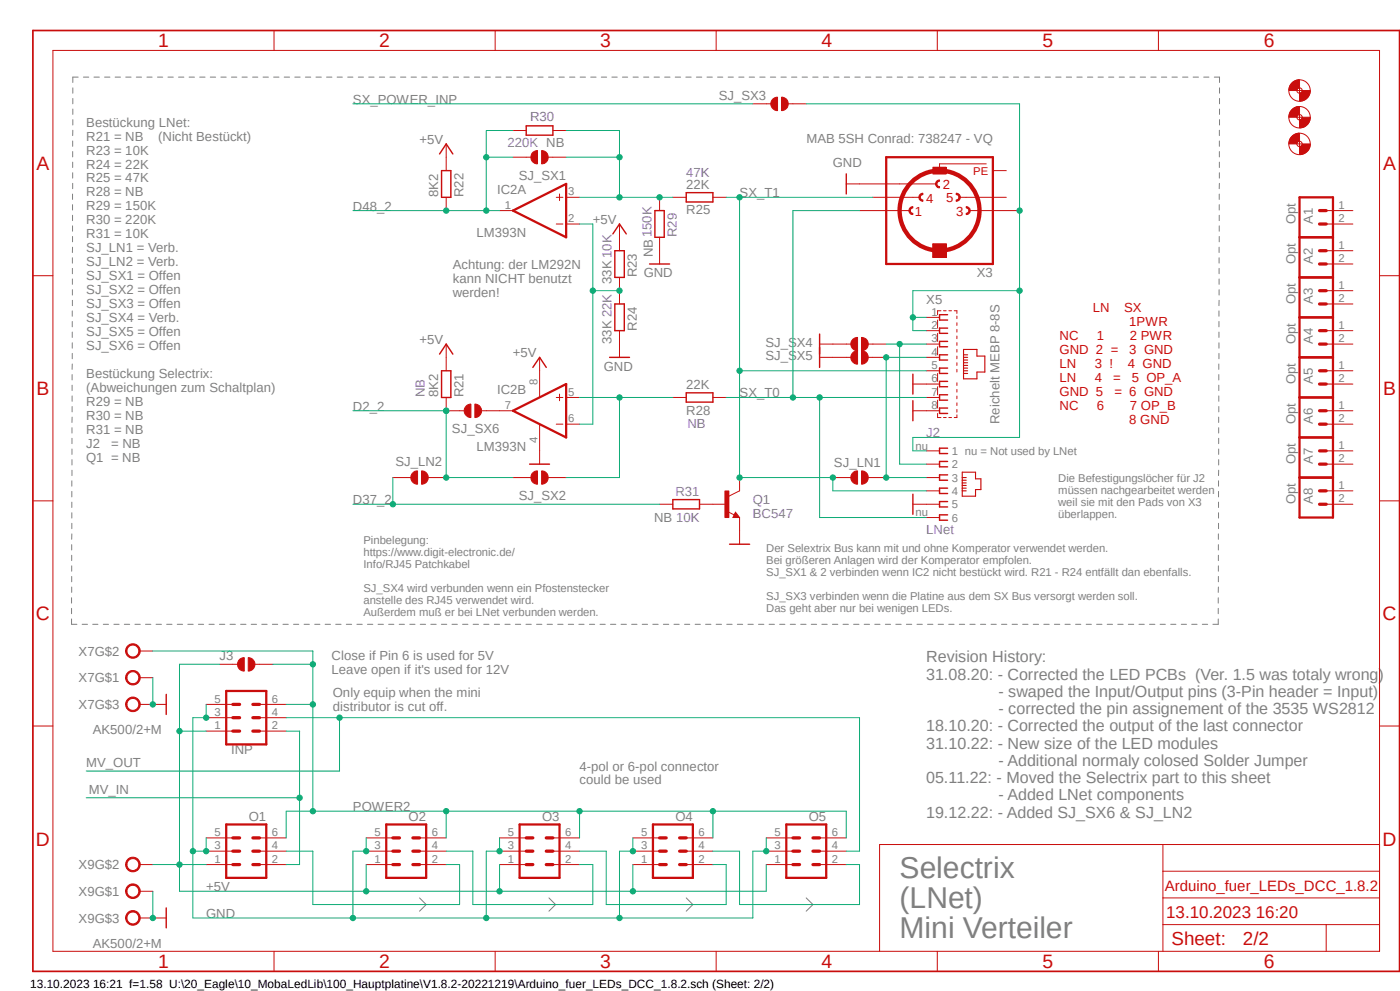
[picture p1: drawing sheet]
<svg xmlns="http://www.w3.org/2000/svg" width="420mm" height="297mm" viewBox="0 0 420 297" stroke-linecap="round" stroke-linejoin="round" font-family="sans-serif">
<path d="M9.1 8.6l410.9 283.1M420 8.9l-410.9 283.1" fill="none" stroke="#fff" stroke-width=".3"/>
<g fill="none" stroke="#808080" stroke-width=".3">
<path d="M21.8 26.3v1.6M21.8 29.5v1.6M21.8 32.7v1.6M21.8 35.9v1.6M21.8 39v1.6M23.5 23.1h-1.7v1.6M25 23.1h1.6M28.2 23.1h1.6M31.4 23.1h1.6M34.5 23.1h1.7M37.7 23.1h1.6M40.9 23.1h1.6"/>
<path d="M44.1 23.1h1.5M47.2 23.1h1.6M50.4 23.1h1.6M53.6 23.1h1.6M56.7 23.1h1.6M59.9 23.1h1.6M63.1 23.1h1.6M66.3 23.1h1.6M69.4 23.1h1.6M72.6 23.1h1.6M75.8 23.1h1.5M78.9 23.1h1.6"/>
<path d="M82.1 23.1h1.6M85.3 23.1h1.6M88.4 23.1h1.6M91.6 23.1h1.6M94.8 23.1h1.6M98 23.1h1.6M101.1 23.1h1.6M104.3 23.1h1.6M107.5 23.1h1.6M110.6 23.1h1.6M113.8 23.1h1.6M117 23.1h1.6"/>
<path d="M120.1 23.1h1.7M123.3 23.1h1.6M126.5 23.1h1.6M129.7 23.1h1.5M132.8 23.1h1.6M136 23.1h1.6M139.1 23.1h1.7M142.3 23.1h1.6M145.5 23.1h1.6M148.7 23.1h1.6M151.8 23.1h1.7M155 23.1h1.6"/>
<path d="M158.2 23.1h1.6M161.4 23.1h1.5M164.5 23.1h1.6M167.7 23.1h1.6M170.9 23.1h1.6M174 23.1h1.6M177.2 23.1h1.6M180.4 23.1h1.6M183.6 23.1h1.6M186.7 23.1h1.6M189.9 23.1h1.6M193.1 23.1h1.5"/>
<path d="M196.2 23.1h1.6M199.4 23.1h1.6M202.6 23.1h1.6M205.7 23.1h1.6M208.9 23.1h1.6M212.1 23.1h1.6M215.3 23.1h1.5M218.4 23.1h1.6M221.6 23.1h1.6M224.7 23.1h1.7M227.9 23.1h1.6M231.1 23.1h1.6"/>
<path d="M234.3 23.1h1.6M237.4 23.1h1.7M240.6 23.1h1.6M243.8 23.1h1.6M247 23.1h1.5M250.1 23.1h1.6M253.3 23.1h1.6M256.5 23.1h1.6M259.6 23.1h1.6M262.8 23.1h1.6M266 23.1h1.6M269.2 23.1h1.6"/>
<path d="M272.3 23.1h1.6M275.5 23.1h1.6M278.7 23.1h1.5M281.9 23.1h1.5M285 23.1h1.6M288.2 23.1h1.6M291.3 23.1h1.6M294.5 23.1h1.6M297.7 23.1h1.6M300.9 23.1h1.6M304 23.1h1.6M307.2 23.1h1.6"/>
<path d="M310.4 23.1h1.6M313.5 23.1h1.6M316.7 23.1h1.6M319.9 23.1h1.6M323 23.1h1.7M326.2 23.1h1.6M329.4 23.1h1.6M332.6 23.1h1.5M335.7 23.1h1.6M338.9 23.1h1.6M342.1 23.1h1.6M345.2 23.1h1.6"/>
<path d="M348.4 23.1h1.6M351.6 23.1h1.6M354.8 23.1h1.6M357.9 23.1h1.6M361.1 23.1h1.6M364.3 23.1h1.5v1.6M365.8 39v1.6M365.8 26.3v1.6M365.8 29.5v1.6M365.8 32.7v1.6M365.8 35.9v1.6M21.8 58.2v1.6"/>
<path d="M21.8 42.2v1.7M21.8 45.4v1.6M21.8 48.6v1.6M21.8 51.8v1.6M21.8 54.9v1.7M365.8 58.2v1.6M365.8 42.2v1.7M365.8 45.4v1.6M365.8 48.6v1.6M365.8 51.8v1.6M365.8 54.9v1.7M21.7 77.3v1.6"/>
<path d="M21.8 61.3v1.6M21.8 64.5v1.6M21.8 67.7v1.6M21.8 70.9v1.6M21.8 74.1l-.1 1.6M365.7 74.1v1.6M365.7 77.3v1.6M365.8 61.3v1.6M365.8 64.5v1.6M365.8 67.7v1.6M365.8 70.9v1.6M21.7 93.2v1.6"/>
<path d="M21.7 96.4v1.6M21.7 99.5v1.6M21.7 80.4v1.6M21.7 83.6v1.6M21.7 86.8v1.6M21.7 90v1.6M365.7 93.2v1.6M365.7 96.4v1.6M365.7 99.5v1.6M365.7 80.4v1.6M365.7 83.6v1.6M365.7 86.8v1.6"/>
<path d="M365.7 90v1.6M21.6 112.3v1.6M21.6 115.4v1.7M21.6 118.7v1.6M21.7 102.7v1.7M21.7 105.9v1.6M21.7 109.1l-.1 1.6M365.6 109.1v1.6M365.6 112.3v1.6M365.6 115.4v1.7M365.6 118.7v1.6M365.7 102.7v1.7"/>
<path d="M365.7 105.9v1.6M21.6 128.2v1.6M21.6 131.4v1.6M21.6 134.6v1.6M21.6 137.8v1.6M21.6 121.8v1.6M21.6 125v1.6M365.6 125v1.6M365.6 128.2v1.6M365.6 131.4v1.6M365.6 134.6v1.6M365.6 137.8v1.6"/>
<path d="M365.6 121.8v1.6M21.5 144.1v1.6M21.5 147.3v1.6M21.5 150.5v1.6M21.5 153.7v1.6M21.5 156.8v1.7M21.6 140.9v1.6M365.5 144.1v1.6M365.5 147.3v1.6M365.5 150.5v1.6M365.5 153.7v1.6M365.5 156.8v1.7"/>
<path d="M365.6 140.9l-.1 1.6M21.5 179.2v1.6M21.5 163.2v1.6M21.5 166.4v1.6M21.5 169.6v1.6M21.5 172.8v1.6M21.5 175.9v1.6M21.5 160v1.6M365.5 179.2v1.6M365.5 175.9v1.6M365.5 160v1.6M365.5 163.2v1.6"/>
<path d="M365.5 166.4v1.6M365.5 169.6v1.6M365.5 172.8v1.6M21.5 185.5v1.6h1.6M21.5 182.3v1.6M24.6 187.1h1.6M27.8 187.1h1.6M31 187.1h1.6M34.2 187.1h1.5M37.3 187.1h1.6M40.5 187.1h1.6M43.6 187.1h1.7"/>
<path d="M46.8 187.1h1.6M50 187.1h1.6M53.2 187.1h1.6M56.3 187.1h1.7M59.5 187.1h1.6M62.7 187.1h1.6M65.8 187.1h1.6M69 187.1h1.6M72.2 187.1h1.6M75.4 187.1h1.6M78.5 187.1h1.6M81.7 187.1h1.6"/>
<path d="M84.9 187.1h1.6M88.1 187.1h1.5M91.2 187.1h1.6M94.4 187.1h1.6M97.5 187.1h1.6M100.7 187.1h1.6M103.9 187.1h1.6M107.1 187.1h1.6M110.2 187.1h1.6M113.4 187.1h1.6M116.6 187.1h1.6M119.8 187.1h1.5"/>
<path d="M122.9 187.1h1.6M126.1 187.1h1.6M129.2 187.1h1.7M132.4 187.1h1.6M135.6 187.1h1.6M138.8 187.1h1.6M141.9 187.1h1.7M145.1 187.1h1.6M148.3 187.1h1.6M151.5 187.1h1.5M154.6 187.1h1.6M157.8 187.1h1.6"/>
<path d="M161 187.1h1.6M164.1 187.1h1.6M167.3 187.1h1.6M170.5 187.1h1.6M173.7 187.1h1.5M176.8 187.1h1.6M180 187.1h1.6M183.1 187.1h1.6M186.3 187.1h1.6M189.5 187.1h1.6M192.7 187.1h1.6M195.8 187.1h1.6"/>
<path d="M199 187.1h1.6M202.2 187.1h1.6M205.4 187.1h1.5M208.5 187.1h1.6M211.7 187.1h1.6M214.8 187.1h1.7M218 187.1h1.6M221.2 187.1h1.6M224.4 187.1h1.6M227.5 187.1h1.7M230.7 187.1h1.6M233.9 187.1h1.6"/>
<path d="M237.1 187.1h1.5M240.2 187.1h1.6M243.4 187.1h1.6M246.5 187.1h1.7M249.7 187.1h1.6M252.9 187.1h1.6M256.1 187.1h1.6M259.2 187.1h1.7M262.4 187.1h1.6M265.6 187.1h1.6M268.7 187.1h1.6M271.9 187.1h1.6"/>
<path d="M275.1 187.1h1.6M278.3 187.1h1.6M281.4 187.1h1.6M284.6 187.1h1.6M287.8 187.1h1.6M291 187.1h1.5M294.1 187.1h1.6M297.3 187.1h1.6M300.4 187.1h1.6M303.6 187.1h1.6M306.8 187.1h1.6M310 187.1h1.6"/>
<path d="M313.1 187.1h1.6M316.3 187.1h1.6M319.5 187.1h1.6M322.7 187.1h1.5M325.8 187.1h1.6M329 187.1h1.6M332.1 187.1h1.7M335.3 187.1h1.6M338.5 187.1h1.6M341.7 187.1h1.6M344.8 187.1h1.7M348 187.1h1.6"/>
<path d="M351.2 187.1h1.6M354.4 187.1h1.5M357.5 187.1h1.6M360.7 187.1h1.6M365.5 185.5v1.6h-1.6M365.5 182.3v1.6M125.9 269.1l1.9 2-1.9 2M164.7 269.1l2 2-2 2M205.9 269.1l2 2-2 2M241.9 269.1l2 2-2 2"/>
</g>
<path d="M67.9 207.1h12v16h-12zM67.9 247.1h12v16h-12zM115.9 247.1h11.9v16h-11.9zM155.9 247.1h12v16h-12zM195.9 247.1h12v16h-12z" fill="none" stroke="#c90d0c" stroke-width=".68"/>
<g fill="none" stroke="#c90d0c" stroke-width=".97">
<path d="M69.8 211.1h2.1M69.8 215.1h2.1M69.8 219.1h2.1M75.9 211.1h2M75.9 215.1h2M75.9 219.1h2M69.8 251.1h2.1M69.8 255.1h2.1M69.8 259.1h2.1M75.9 251.1h2M75.9 255.1h2M75.9 259.1h2"/>
<path d="M117.9 251.1h1.9M117.9 255.1h1.9M117.9 259.1h1.9M123.9 251.1h2M123.9 255.1h2M123.9 259.1h2M157.9 251.1h2M157.9 255.1h2M157.9 259.1h2M163.9 251.1h2M163.9 255.1h2M163.9 259.1h2"/>
<path d="M197.9 251.1h2M197.9 255.1h2M197.9 259.1h2M203.9 251.1h2M203.9 255.1h2M203.9 259.1h2"/>
</g>
<g fill="none" stroke="#c90d0c" stroke-width=".3">
<path d="M61.8 219.1h8M61.8 215.1h8M61.8 211.1h8M77.9 219.1h8M77.9 215.1h8M77.9 211.1h8M61.8 259.1h8M61.8 255.1h8M61.8 251.1h8M77.9 259.1h8M77.9 255.1h8M77.9 251.1h8"/>
<path d="M109.9 259.1h8M109.9 255.1h8M109.9 251.1h8M125.9 259.1h8M125.9 255.1h8M125.9 251.1h8M149.9 259.1h8M149.9 255.1h8M149.9 251.1h8M165.9 259.1h8M165.9 255.1h8M165.9 251.1h8"/>
<path d="M189.9 259.1h8M189.9 255.1h8M189.9 251.1h8M205.9 259.1h8M205.9 255.1h8M205.9 251.1h8"/>
</g>
<path d="M389.8 27.9a.79 .79 0 0 0 .9-.8h2.4a3.1 3.1 0 0 1-3.3 3.2z" fill-rule="evenodd" fill="#c90d0c"/>
<path d="M389.8 27.9a.79 .79 0 0 0 .9-.8h2.4a3.1 3.1 0 0 1-3.3 3.2z" fill="none" stroke="#c90d0c" stroke-width=".3"/>
<path d="M387.8 24.6l1.1-.6 .9-.1v2.4a.79 .79 0 0 0-.8 .8h-2.3v-.3a3 3 0 0 1 1.1-2.2z" fill-rule="evenodd" fill="#c90d0c"/>
<g fill="none" stroke="#c90d0c" stroke-width=".3">
<path d="M387.8 24.6l1.1-.6 .9-.1v2.4a.79 .79 0 0 0-.8 .8h-2.3v-.3a3 3 0 0 1 1.1-2.2zM389 27.1h1.7M389.8 26.3v1.6"/>
<circle cx="389.8" cy="27.1" r="3.2"/>
<circle cx="389.9" cy="27.1" r=".8"/>
</g>
<path d="M389.8 35.9a.79 .79 0 0 0 .9-.8h2.4a3.1 3.1 0 0 1-3.3 3.2z" fill-rule="evenodd" fill="#c90d0c"/>
<path d="M389.8 35.9a.79 .79 0 0 0 .9-.8h2.4a3.1 3.1 0 0 1-3.3 3.2z" fill="none" stroke="#c90d0c" stroke-width=".3"/>
<path d="M387.8 32.6l1.1-.6 .9-.1v2.4a.79 .79 0 0 0-.8 .8h-2.3v-.3a3 3 0 0 1 1.1-2.2z" fill-rule="evenodd" fill="#c90d0c"/>
<g fill="none" stroke="#c90d0c" stroke-width=".3">
<path d="M387.8 32.6l1.1-.6 .9-.1v2.4a.79 .79 0 0 0-.8 .8h-2.3v-.3a3 3 0 0 1 1.1-2.2zM389 35.1h1.7M389.8 34.3v1.6M133.9 47.1v4M133.9 59.1v4M166.9 59.1h2M167.9 58.1v2M169.8 59.1h4.1M201.8 59.1h4.1M213.9 59.1h3.9M149.9 63.1h4M166.9 67.1h2"/>
<path d="M169.8 67.1h4.1M185.8 71.1v4M185.8 83.1v8M185.8 99.1v8M133.9 107.1v4M133.9 119.1v4M161.9 111.1v8M166.9 119.1h2M167.9 118.1v2M169.8 119.1h4.1M201.8 119.1h4.1M213.9 119.1h3.9"/>
<path d="M149.9 123.1h4M161.9 127.1v12M166.9 127.1h2M169.8 127.1h4.1M229.9 259.1h8M229.9 255.1h8M229.9 251.1h8M245.9 259.1h8M245.9 255.1h8M245.9 251.1h8"/>
<circle cx="389.8" cy="35.1" r="3.2"/>
<circle cx="389.9" cy="35.1" r=".8"/>
</g>
<path d="M153.9 63.1l15.9-8v16zM153.9 123.1l15.9-8v16zM235.9 247.1h12v16h-12z" fill="none" stroke="#c90d0c" stroke-width=".68"/>
<path d="M237.9 251.1h2M237.9 255.1h2M237.9 259.1h2M243.9 251.1h2M243.9 255.1h2M243.9 259.1h2" fill="none" stroke="#c90d0c" stroke-width=".97"/>
<path d="M132.5 51.1h2.8v8h-2.8zM205.9 57.7h8v2.8h-8zM184.4 75.1h2.9v8h-2.9zM184.4 91.1h2.9v8h-2.9zM132.5 111.1h2.8v8h-2.8zM182.9 107.1h5.9M205.9 117.7h8v2.8h-8zM158.9 139.1h5.9" fill="none" stroke="#c90d0c" stroke-width=".42"/>
<path d="M159.9 45.6l1.3-.5v4a1.99 1.99 0 0 1-1.9-1.3 1.99 1.99 0 0 1 .6-2.2z" fill-rule="evenodd" fill="#c90d0c"/>
<path d="M159.9 45.6l1.3-.5v4a1.99 1.99 0 0 1-1.9-1.3 1.99 1.99 0 0 1 .6-2.2z" fill="none" stroke="#c90d0c" stroke-width=".3"/>
<path d="M162.5 45.1a1.99 1.99 0 0 1 2 2 1.99 1.99 0 0 1-2 2z" fill-rule="evenodd" fill="#c90d0c"/>
<path d="M153.9 47.1h5.4M162.5 45.1a1.99 1.99 0 0 1 2 2 1.99 1.99 0 0 1-2 2zM164.5 47.1h5.3" fill="none" stroke="#c90d0c" stroke-width=".3"/>
<path d="M159.9 141.6l1.3-.5v4a1.99 1.99 0 0 1-1.9-1.3 1.99 1.99 0 0 1 .6-2.2z" fill-rule="evenodd" fill="#c90d0c"/>
<path d="M159.9 141.6l1.3-.5v4a1.99 1.99 0 0 1-1.9-1.3 1.99 1.99 0 0 1 .6-2.2z" fill="none" stroke="#c90d0c" stroke-width=".3"/>
<path d="M162.5 141.1a1.99 1.99 0 0 1 2 2 1.99 1.99 0 0 1-2 2z" fill-rule="evenodd" fill="#c90d0c"/>
<path d="M153.9 143.1h5.4M162.5 141.1a1.99 1.99 0 0 1 2 2 1.99 1.99 0 0 1-2 2zM164.5 143.1h5.3" fill="none" stroke="#c90d0c" stroke-width=".3"/>
<circle cx="281.9" cy="63.1" r="12" fill="none" stroke="#c90d0c" stroke-width="1.3"/>
<path d="M279.9 73.2h3.9v3.9h-3.9z" fill-rule="evenodd" fill="#c90d0c"/>
<path d="M279.9 73.2h3.9v3.9h-3.9z" fill="none" stroke="#c90d0c" stroke-width=".3"/>
<path d="M279.9 50.1h3.9v2.1h-3.9z" fill-rule="evenodd" fill="#c90d0c"/>
<path d="M279.9 50.1h3.9v2.1h-3.9z" fill="none" stroke="#c90d0c" stroke-width=".3"/>
<path d="M286.9 57.9h.2a1.18 1.18 0 0 1 1 1.2h-.4a.74 .74 0 0 0-.8-.8z" fill-rule="evenodd" fill="#c90d0c"/>
<path d="M286.9 57.9h.2a1.18 1.18 0 0 1 1 1.2h-.4a.74 .74 0 0 0-.8-.8z" fill="none" stroke="#c90d0c" stroke-width=".3"/>
<path d="M287.7 59.1h.4v.2a1.18 1.18 0 0 1-1.2 1v-.4a.79 .79 0 0 0 .8-.8z" fill-rule="evenodd" fill="#c90d0c"/>
<path d="M287.7 59.1h.4v.2a1.18 1.18 0 0 1-1.2 1v-.4a.79 .79 0 0 0 .8-.8z" fill="none" stroke="#c90d0c" stroke-width=".3"/>
<path d="M272.7 63.1h.3l.3 .6 .6 .2v.4l-.9-.3z" fill-rule="evenodd" fill="#c90d0c"/>
<path d="M272.7 63.1h.3l.3 .6 .6 .2v.4l-.9-.3z" fill="none" stroke="#c90d0c" stroke-width=".3"/>
<path d="M273 62.3l.9-.4v.4l-.6 .3-.2 .5h-.4z" fill-rule="evenodd" fill="#c90d0c"/>
<path d="M273 62.3l.9-.4v.4l-.6 .3-.2 .5h-.4z" fill="none" stroke="#c90d0c" stroke-width=".3"/>
<path d="M289.9 61.9l.8 .4 .3 .8h-.3l-.3-.5-.5-.3z" fill-rule="evenodd" fill="#c90d0c"/>
<path d="M289.9 61.9l.8 .4 .3 .8h-.3l-.3-.5-.5-.3z" fill="none" stroke="#c90d0c" stroke-width=".3"/>
<path d="M289.9 63.9l.5-.2 .3-.6h.3v.6l-.6 .5-.5 .1z" fill-rule="evenodd" fill="#c90d0c"/>
<path d="M289.9 63.9l.5-.2 .3-.6h.3v.6l-.6 .5-.5 .1z" fill="none" stroke="#c90d0c" stroke-width=".3"/>
<path d="M280.7 55.1h.4a.79 .79 0 0 0 .8 .8v.4l-.6-.1-.5-.5z" fill-rule="evenodd" fill="#c90d0c"/>
<path d="M280.7 55.1h.4a.79 .79 0 0 0 .8 .8v.4l-.6-.1-.5-.5z" fill="none" stroke="#c90d0c" stroke-width=".3"/>
<path d="M281 54.3l.9-.4v.4l-.6 .3-.2 .5h-.4z" fill-rule="evenodd" fill="#c90d0c"/>
<path d="M281 54.3l.9-.4v.4l-.6 .3-.2 .5h-.4z" fill="none" stroke="#c90d0c" stroke-width=".3"/>
<path d="M275.7 59.1h.4l.2 .6 .6 .2v.4h-.2a1.17 1.17 0 0 1-1-1.2z" fill-rule="evenodd" fill="#c90d0c"/>
<path d="M275.7 59.1h.4l.2 .6 .6 .2v.4h-.2a1.17 1.17 0 0 1-1-1.2z" fill="none" stroke="#c90d0c" stroke-width=".3"/>
<path d="M276 58.3l.9-.4v.4a.79 .79 0 0 0-.8 .8h-.4z" fill-rule="evenodd" fill="#c90d0c"/>
<g fill="none" stroke="#c90d0c" stroke-width=".3">
<path d="M133.9 43.1v4M253.9 55.1h27M261.9 59.1h13.9M276 58.3l.9-.4v.4a.79 .79 0 0 0-.8 .8h-.4zM287.9 59.1h14M295.9 49.1h-14v2M297.9 51.1h4M185.8 67.1v4M257.9 63.1h15M279.9 73.1h3.9v4h-3.9zM290.9 63.1h15M277.9 95.1h4"/>
<path d="M277.9 99.1h4M281.3 95.9v2.4M281.3 99.9v2.4M282.3 93.1h-1v1.2M283 93.1h.8M284.6 93.1h.9M286.3 93.1h.8v.8M287.1 94.7v.8M287.1 96.7v.8M287.1 98.7v.8M133.9 103.1v4M161.9 107.1v4"/>
<path d="M245.9 103.1h4M277.9 103.1h4M277.9 107.1h4M277.9 111.1h4M277.9 115.1h4M277.9 119.1h4M281.3 103.9v2.4M281.3 111.9v2.4M281.3 115.9v2.4M281.3 119.9v2.4M287.1 100.7v.8M287.1 102.7v.8"/>
<path d="M287.1 104.7v.8M287.1 106.7v.8M287.1 108.7v.8M287.1 110.7v.8M287.1 114.7v.8M287.1 116.7v.8M287.1 118.7v.8M277.9 123.1h4M281.3 123.9v1.2h1M283 125.1h.8M284.6 125.1h.9M287.1 124.3v.8h-.8"/>
<path d="M287.1 120.7v.8M287.1 122.7v.8"/>
</g>
<path d="M265.9 47.1h32v32h-32z" fill="none" stroke="#c90d0c" stroke-width=".68"/>
<g fill="none" stroke="#c90d0c" stroke-width=".42">
<path d="M131.9 46.1l2-3 1.9 3M253.9 52.1v6M183.9 70.1l1.9-3 2.1 3M284.3 94.3h-2.4v1.6h2.4M284.3 98.3h-2.4v1.6h2.4M131.9 106.1l2-3 1.9 3M159.9 110.1l2-3 2 3M245.9 100.1v6M284.3 102.3h-2.4v1.6h2.4M284.3 106.3h-2.4v1.6h2.4M284.3 110.3h-2.4v1.6h2.4M284.3 114.3h-2.4v1.6h2.4"/>
<path d="M284.3 118.3h-2.4v1.6h2.4M284.3 122.3h-2.4v1.6h2.4"/>
</g>
<path d="M289.1 104.7h4v2h2.3v4.8h-2.3v2h-4zM289.1 106.3h1.2M289.1 107.1h1.2M289.1 107.9h1.2M289.1 108.7h1.2M289.1 109.5h1.2M289.1 110.3h1.2M289.1 111.1h1.2M289.1 111.9h1.2" fill="none" stroke="#c90d0c" stroke-width=".34"/>
<path d="M231.9 29.6l1.4-.5v4a2.02 2.02 0 0 1-1.9-1.3 2.02 2.02 0 0 1 .5-2.2z" fill-rule="evenodd" fill="#c90d0c"/>
<path d="M231.9 29.6l1.4-.5v4a2.02 2.02 0 0 1-1.9-1.3 2.02 2.02 0 0 1 .5-2.2z" fill="none" stroke="#c90d0c" stroke-width=".3"/>
<path d="M234.4 29.1a2.01 2.01 0 0 1 2.1 2 2.01 2.01 0 0 1-2.1 2z" fill-rule="evenodd" fill="#c90d0c"/>
<path d="M225.8 31.1h5.5M234.4 29.1a2.01 2.01 0 0 1 2.1 2 2.01 2.01 0 0 1-2.1 2zM236.5 31.1h5.4" fill="none" stroke="#c90d0c" stroke-width=".3"/>
<path d="M255.9 101.6l1.4-.5v4a1.99 1.99 0 0 1-1.9-1.3 1.99 1.99 0 0 1 .5-2.2z" fill-rule="evenodd" fill="#c90d0c"/>
<path d="M255.9 101.6l1.4-.5v4a1.99 1.99 0 0 1-1.9-1.3 1.99 1.99 0 0 1 .5-2.2z" fill="none" stroke="#c90d0c" stroke-width=".3"/>
<path d="M258.4 101.1a1.99 1.99 0 0 1 2.1 2 1.99 1.99 0 0 1-2.1 2z" fill-rule="evenodd" fill="#c90d0c"/>
<path d="M153.9 39.1h4M165.9 39.1h3.9M197.9 59.1v4M197.9 71.1v8M249.9 103.1h5.4M258.4 101.1a1.99 1.99 0 0 1 2.1 2 1.99 1.99 0 0 1-2.1 2zM260.5 103.1h5.4" fill="none" stroke="#c90d0c" stroke-width=".3"/>
<path d="M157.9 37.7h8v2.8h-8zM194.9 79.1h6M196.5 63.1h2.8v8h-2.8z" fill="none" stroke="#c90d0c" stroke-width=".42"/>
<path d="M217.5 147.2h1.2v7.9h-1.2z" fill-rule="evenodd" fill="#c90d0c"/>
<g fill="none" stroke="#c90d0c" stroke-width=".3">
<path d="M277.9 135.1h4M277.9 139.1h4M197.9 151.1h3.9M209.8 151.1h8M217.5 147.2h1.2v7.9h-1.2zM218.4 153.4l1.9 .9M220.6 153.5l1.3 1.6h-2zM221.9 143.1v4l-3.2 1.6M221.9 155.1v8M273.9 151.1h8M277.9 155.1h4M277.9 143.1h4"/>
<path d="M277.9 147.1h4"/>
</g>
<path d="M284.3 134.3h-2.4v1.6h2.4M284.3 138.3h-2.4v1.6h2.4M201.8 149.7h8v2.8h-8zM220.6 154.3l.3 .4h-.6l.3-.8 .8 1h-1.1M273.9 148.1v6M284.3 142.3h-2.4v1.6h2.4M284.3 146.3h-2.4v1.6h2.4M284.3 150.3h-2.4v1.6h2.4M284.3 154.3h-2.4v1.6h2.4M218.9 163.1h6" fill="none" stroke="#c90d0c" stroke-width=".42"/>
<path d="M288.7 141.5h4v2h1.6v3.2h-1.6v2h-4zM288.7 143.1h1.2M288.7 143.9h1.2M288.7 144.7h1.2M288.7 145.5h1.2M288.7 146.3h1.2M288.7 147.1h1.2" fill="none" stroke="#c90d0c" stroke-width=".34"/>
<path d="M255.9 105.6l1.4-.5v4a2.02 2.02 0 0 1-1.9-1.3 2.02 2.02 0 0 1 .5-2.2z" fill-rule="evenodd" fill="#c90d0c"/>
<path d="M255.9 105.6l1.4-.5v4a2.02 2.02 0 0 1-1.9-1.3 2.02 2.02 0 0 1 .5-2.2z" fill="none" stroke="#c90d0c" stroke-width=".3"/>
<path d="M258.4 105.1a2.01 2.01 0 0 1 2.1 2 2.01 2.01 0 0 1-2.1 2z" fill-rule="evenodd" fill="#c90d0c"/>
<path d="M245.9 107.1h9.4M258.4 105.1a2.01 2.01 0 0 1 2.1 2 2.01 2.01 0 0 1-2.1 2zM260.5 107.1h5.4M273.9 115.1h4M273.9 123.1h4" fill="none" stroke="#c90d0c" stroke-width=".3"/>
<path d="M245.9 104.1v6M273.9 112.1v6M273.9 120.1v6" fill="none" stroke="#c90d0c" stroke-width=".42"/>
<path d="M255.9 141.6l.5-.3 .9-.2v4a1.99 1.99 0 0 1-1.9-1.3 1.99 1.99 0 0 1 .5-2.2z" fill-rule="evenodd" fill="#c90d0c"/>
<path d="M255.9 141.6l.5-.3 .9-.2v4a1.99 1.99 0 0 1-1.9-1.3 1.99 1.99 0 0 1 .5-2.2z" fill="none" stroke="#c90d0c" stroke-width=".3"/>
<path d="M258.4 141.1a1.99 1.99 0 0 1 2.1 2 1.99 1.99 0 0 1-2.1 2z" fill-rule="evenodd" fill="#c90d0c"/>
<g fill="none" stroke="#c90d0c" stroke-width=".3">
<path d="M397.8 63.1h8M397.8 67.1h8M397.8 75.1h8M397.8 79.1h8M397.8 87.1h8M397.8 91.1h8M397.8 99.1h8M397.8 103.1h8M397.8 111.1h8M397.8 115.1h8M397.8 123.1h8M397.8 127.1h8"/>
<path d="M397.8 135.1h8M397.8 139.1h8M249.9 143.1h5.4M258.4 141.1a1.99 1.99 0 0 1 2.1 2 1.99 1.99 0 0 1-2.1 2zM260.5 143.1h5.4M397.8 147.1h8M397.8 151.1h8"/>
</g>
<path d="M389.8 59.1h10.1v96h-10.1zM389.8 71.1h10.1M389.8 83.1h10.1M389.8 95.1h10.1M389.8 107.1h10.1M389.8 119.1h10.1M389.8 131.1h10.1M389.8 143.1h10.1" fill="none" stroke="#c90d0c" stroke-width=".68"/>
<g fill="none" stroke="#c90d0c" stroke-width=".97">
<path d="M395.9 67.1h1.9M395.9 63.1h1.9M395.9 79.1h1.9M395.9 75.1h1.9M395.9 91.1h1.9M395.9 87.1h1.9M395.9 99.1h1.9M395.9 103.1h1.9M395.9 115.1h1.9M395.9 111.1h1.9M395.9 127.1h1.9M395.9 123.1h1.9"/>
<path d="M395.9 139.1h1.9M395.9 135.1h1.9M395.9 151.1h1.9M395.9 147.1h1.9"/>
</g>
<path d="M38.4 201.5a2.2 2.2 0 0 1 3.4 .6 2.2 2.2 0 0 1-1.4 3.2 2.2 2.2 0 0 1-2.7-2.2h.4a1.79 1.79 0 0 1 2.5-1.7 1.79 1.79 0 0 1 .4 3 1.79 1.79 0 0 1-2.9-.8v-.5h-.4l.1-.6z" fill-rule="evenodd" fill="#c90d0c"/>
<path d="M38.4 201.5a2.2 2.2 0 0 1 3.4 .6 2.2 2.2 0 0 1-1.4 3.2 2.2 2.2 0 0 1-2.7-2.2h.4a1.79 1.79 0 0 1 2.5-1.7 1.79 1.79 0 0 1 .4 3 1.79 1.79 0 0 1-2.9-.8v-.5h-.4l.1-.6zM41.9 203.1h3.9" fill="none" stroke="#c90d0c" stroke-width=".3"/>
<path d="M38.4 193.5a2.2 2.2 0 0 1 3.4 .6 2.2 2.2 0 0 1-1.4 3.2 2.2 2.2 0 0 1-2.7-2.2h.4a1.79 1.79 0 0 1 2.5-1.7 1.79 1.79 0 0 1 .4 3 1.79 1.79 0 0 1-2.9-.8v-.5h-.4l.1-.6z" fill-rule="evenodd" fill="#c90d0c"/>
<path d="M38.4 193.5a2.2 2.2 0 0 1 3.4 .6 2.2 2.2 0 0 1-1.4 3.2 2.2 2.2 0 0 1-2.7-2.2h.4a1.79 1.79 0 0 1 2.5-1.7 1.79 1.79 0 0 1 .4 3 1.79 1.79 0 0 1-2.9-.8v-.5h-.4l.1-.6zM41.9 195.1h3.9" fill="none" stroke="#c90d0c" stroke-width=".3"/>
<path d="M38.4 209.5a2.2 2.2 0 0 1 3.4 .6 2.2 2.2 0 0 1-1.4 3.2 2.2 2.2 0 0 1-2.7-2.2h.4a1.79 1.79 0 0 1 2.5-1.7 1.79 1.79 0 0 1 .4 3 1.79 1.79 0 0 1-2.9-.8v-.5h-.4l.1-.6z" fill-rule="evenodd" fill="#c90d0c"/>
<path d="M38.4 209.5a2.2 2.2 0 0 1 3.4 .6 2.2 2.2 0 0 1-1.4 3.2 2.2 2.2 0 0 1-2.7-2.2h.4a1.79 1.79 0 0 1 2.5-1.7 1.79 1.79 0 0 1 .4 3 1.79 1.79 0 0 1-2.9-.8v-.5h-.4l.1-.6zM41.9 211.1h8" fill="none" stroke="#c90d0c" stroke-width=".3"/>
<path d="M49.9 208.1v6" fill="none" stroke="#c90d0c" stroke-width=".42"/>
<path d="M38.4 265.4a2.2 2.2 0 0 1 3.4 .7 2.2 2.2 0 0 1-1.4 3.1 2.2 2.2 0 0 1-2.7-2.1h.4a1.79 1.79 0 0 1 2.5-1.7 1.79 1.79 0 0 1 .4 3 1.79 1.79 0 0 1-2.9-.8v-.5h-.4l.1-.6z" fill-rule="evenodd" fill="#c90d0c"/>
<path d="M38.4 265.4a2.2 2.2 0 0 1 3.4 .7 2.2 2.2 0 0 1-1.4 3.1 2.2 2.2 0 0 1-2.7-2.1h.4a1.79 1.79 0 0 1 2.5-1.7 1.79 1.79 0 0 1 .4 3 1.79 1.79 0 0 1-2.9-.8v-.5h-.4l.1-.6zM41.9 267.1h3.9" fill="none" stroke="#c90d0c" stroke-width=".3"/>
<path d="M38.4 257.4a2.2 2.2 0 0 1 3.4 .7 2.2 2.2 0 0 1-1.4 3.1 2.2 2.2 0 0 1-2.7-2.1h.4a1.79 1.79 0 0 1 2.5-1.7 1.79 1.79 0 0 1 .4 3 1.79 1.79 0 0 1-2.9-.8v-.5h-.4l.1-.6z" fill-rule="evenodd" fill="#c90d0c"/>
<path d="M38.4 257.4a2.2 2.2 0 0 1 3.4 .7 2.2 2.2 0 0 1-1.4 3.1 2.2 2.2 0 0 1-2.7-2.1h.4a1.79 1.79 0 0 1 2.5-1.7 1.79 1.79 0 0 1 .4 3 1.79 1.79 0 0 1-2.9-.8v-.5h-.4l.1-.6zM41.9 259.1h3.9" fill="none" stroke="#c90d0c" stroke-width=".3"/>
<path d="M38.4 273.4a2.2 2.2 0 0 1 3.4 .7 2.2 2.2 0 0 1-1.4 3.1 2.2 2.2 0 0 1-2.7-2.1h.4a1.79 1.79 0 0 1 2.5-1.7 1.79 1.79 0 0 1 .4 3 1.79 1.79 0 0 1-2.9-.8v-.5h-.4l.1-.6z" fill-rule="evenodd" fill="#c90d0c"/>
<path d="M38.4 273.4a2.2 2.2 0 0 1 3.4 .7 2.2 2.2 0 0 1-1.4 3.1 2.2 2.2 0 0 1-2.7-2.1h.4a1.79 1.79 0 0 1 2.5-1.7 1.79 1.79 0 0 1 .4 3 1.79 1.79 0 0 1-2.9-.8v-.5h-.4l.1-.6zM41.9 275.1h8" fill="none" stroke="#c90d0c" stroke-width=".3"/>
<path d="M49.9 272.1v6" fill="none" stroke="#c90d0c" stroke-width=".42"/>
<path d="M74.5 197.1a2.01 2.01 0 0 1 2 2 2.01 2.01 0 0 1-2 2z" fill-rule="evenodd" fill="#c90d0c"/>
<path d="M74.5 197.1a2.01 2.01 0 0 1 2 2 2.01 2.01 0 0 1-2 2z" fill="none" stroke="#c90d0c" stroke-width=".3"/>
<path d="M71.9 197.6l1.4-.5v4a2.02 2.02 0 0 1-1.9-1.3 2.02 2.02 0 0 1 .5-2.2z" fill-rule="evenodd" fill="#c90d0c"/>
<path d="M65.9 199.1h5.3M71.9 197.6l1.4-.5v4a2.02 2.02 0 0 1-1.9-1.3 2.02 2.02 0 0 1 .5-2.2zM76.5 199.1h5.4" fill="none" stroke="#c90d0c" stroke-width=".3"/>
<path d="M389.8 43.9a.79 .79 0 0 0 .9-.8h2.4a3.1 3.1 0 0 1-3.3 3.2z" fill-rule="evenodd" fill="#c90d0c"/>
<path d="M389.8 43.9a.79 .79 0 0 0 .9-.8h2.4a3.1 3.1 0 0 1-3.3 3.2z" fill="none" stroke="#c90d0c" stroke-width=".3"/>
<path d="M387.8 40.6l1.1-.6 .9-.1v2.4a.79 .79 0 0 0-.8 .8h-2.3v-.3a3 3 0 0 1 1.1-2.2z" fill-rule="evenodd" fill="#c90d0c"/>
<g fill="none" stroke="#c90d0c" stroke-width=".3">
<path d="M15.9 15.1h398v270h-398zM82.2 9.1v6M148.5 9.1v6M214.8 9.1v6M281.2 9.1v6M347.5 9.1v6M387.8 40.6l1.1-.6 .9-.1v2.4a.79 .79 0 0 0-.8 .8h-2.3v-.3a3 3 0 0 1 1.1-2.2zM389 43.1h1.7M389.8 42.3v1.6M9.9 82.6h6M413.9 82.6h6M9.9 150.1h6"/>
<path d="M413.9 150.1h6M9.9 217.6h6M413.9 217.6h6M348.9 253.1v32M413.9 253.1h-150v32M348.9 277.1h65M348.9 269.1h65M348.9 261.1h65M397.8 277.1v8M82.2 285.1v6M148.5 285.1v6M214.8 285.1v6"/>
<path d="M281.2 285.1v6M347.5 285.1v6"/>
<circle cx="389.8" cy="43.1" r="3.2"/>
<circle cx="389.9" cy="43.1" r=".8"/>
</g>
<path d="M9.9 9.1h410v282h-410z" fill="none" stroke="#c90d0c" stroke-width=".51"/>
<path d="M140 121.6l1.3-.5v4a2.02 2.02 0 0 1-1.9-1.3 2.02 2.02 0 0 1 .6-2.2z" fill-rule="evenodd" fill="#c90d0c"/>
<path d="M140 121.6l1.3-.5v4a2.02 2.02 0 0 1-1.9-1.3 2.02 2.02 0 0 1 .6-2.2z" fill="none" stroke="#c90d0c" stroke-width=".3"/>
<path d="M142.5 121.1a2.01 2.01 0 0 1 2 2 2.01 2.01 0 0 1-2 2z" fill-rule="evenodd" fill="#c90d0c"/>
<path d="M133.9 123.1h5.4M142.5 121.1a2.01 2.01 0 0 1 2 2 2.01 2.01 0 0 1-2 2zM144.4 123.1h5.5" fill="none" stroke="#c90d0c" stroke-width=".3"/>
<path d="M124 141.6l.4-.3 .9-.2v4a1.99 1.99 0 0 1-1.9-1.3 1.99 1.99 0 0 1 .6-2.2z" fill-rule="evenodd" fill="#c90d0c"/>
<path d="M124 141.6l.4-.3 .9-.2v4a1.99 1.99 0 0 1-1.9-1.3 1.99 1.99 0 0 1 .6-2.2z" fill="none" stroke="#c90d0c" stroke-width=".3"/>
<path d="M126.4 141.1a1.99 1.99 0 0 1 2.1 2 1.99 1.99 0 0 1-2.1 2z" fill-rule="evenodd" fill="#c90d0c"/>
<path d="M117.9 143.1h5.4M126.4 141.1a1.99 1.99 0 0 1 2.1 2 1.99 1.99 0 0 1-2.1 2zM128.5 143.1h5.4" fill="none" stroke="#c90d0c" stroke-width=".3"/>
<path d="M61.8 211.1v4h-3.9" fill="none" stroke="#0dab76" stroke-width=".3"/>
<circle cx="61.9" cy="215.1" r=".8" fill="#0dab76"/>
<g fill="none" stroke="#0dab76" stroke-width=".3">
<path d="M57.9 215.1v40h3.9v-4"/>
<circle cx="61.9" cy="215.1" r=".8"/>
</g>
<circle cx="61.9" cy="255.1" r=".8" fill="#0dab76"/>
<g fill="none" stroke="#0dab76" stroke-width=".3">
<path d="M57.9 255.1v20"/>
<circle cx="61.9" cy="255.1" r=".8"/>
</g>
<circle cx="57.9" cy="255.1" r=".8" fill="#0dab76"/>
<g fill="none" stroke="#0dab76" stroke-width=".3">
<path d="M109.9 251.1v4h-4v20h-48"/>
<circle cx="57.9" cy="255.1" r=".8"/>
</g>
<circle cx="109.9" cy="255.1" r=".8" fill="#0dab76"/>
<circle cx="109.9" cy="255.1" r=".8" fill="none" stroke="#0dab76" stroke-width=".3"/>
<circle cx="105.9" cy="275.1" r=".8" fill="#0dab76"/>
<g fill="none" stroke="#0dab76" stroke-width=".3">
<path d="M149.9 251.1v4h-4v20h-40"/>
<circle cx="105.9" cy="275.1" r=".8"/>
</g>
<circle cx="149.9" cy="255.1" r=".8" fill="#0dab76"/>
<g fill="none" stroke="#0dab76" stroke-width=".3">
<path d="M145.9 275.1h39.9"/>
<circle cx="149.9" cy="255.1" r=".8"/>
</g>
<circle cx="145.9" cy="275.1" r=".8" fill="#0dab76"/>
<g fill="none" stroke="#0dab76" stroke-width=".3">
<path d="M189.9 251.1v4h-4.1v20"/>
<circle cx="145.9" cy="275.1" r=".8"/>
</g>
<circle cx="189.9" cy="255.1" r=".8" fill="#0dab76"/>
<g fill="none" stroke="#0dab76" stroke-width=".3">
<path d="M229.9 251.1v4h-4.1"/>
<circle cx="189.9" cy="255.1" r=".8"/>
</g>
<circle cx="229.9" cy="255.1" r=".8" fill="#0dab76"/>
<g fill="none" stroke="#0dab76" stroke-width=".3">
<path d="M225.8 255.1v20h-40"/>
<circle cx="229.9" cy="255.1" r=".8"/>
</g>
<circle cx="185.8" cy="275.1" r=".8" fill="#0dab76"/>
<g fill="none" stroke="#0dab76" stroke-width=".3">
<path d="M45.8 203.1v8"/>
<circle cx="185.8" cy="275.1" r=".8"/>
</g>
<circle cx="45.9" cy="211.1" r=".8" fill="#0dab76"/>
<g fill="none" stroke="#0dab76" stroke-width=".3">
<path d="M45.8 267.1v8"/>
<circle cx="45.9" cy="211.1" r=".8"/>
</g>
<circle cx="45.9" cy="275.1" r=".8" fill="#0dab76"/>
<g fill="none" stroke="#0dab76" stroke-width=".3">
<path d="M109.9 259.1v8M53.8 267.1h136.1"/>
<circle cx="45.9" cy="275.1" r=".8"/>
</g>
<circle cx="109.9" cy="267.1" r=".8" fill="#0dab76"/>
<g fill="none" stroke="#0dab76" stroke-width=".3">
<path d="M149.9 259.1v8"/>
<circle cx="109.9" cy="267.1" r=".8"/>
</g>
<circle cx="149.9" cy="267.1" r=".8" fill="#0dab76"/>
<g fill="none" stroke="#0dab76" stroke-width=".3">
<path d="M61.8 259.1h-8v8M189.9 259.1v8"/>
<circle cx="149.9" cy="267.1" r=".8"/>
</g>
<circle cx="53.9" cy="259.1" r=".8" fill="#0dab76"/>
<g fill="none" stroke="#0dab76" stroke-width=".3">
<path d="M61.8 219.1h-8v40M189.9 267.1h40"/>
<circle cx="53.9" cy="259.1" r=".8"/>
</g>
<circle cx="189.9" cy="267.1" r=".8" fill="#0dab76"/>
<g fill="none" stroke="#0dab76" stroke-width=".3">
<path d="M53.8 199.1v20M229.9 259.1v8"/>
<circle cx="189.9" cy="267.1" r=".8"/>
</g>
<circle cx="53.9" cy="219.1" r=".8" fill="#0dab76"/>
<g fill="none" stroke="#0dab76" stroke-width=".3">
<path d="M53.8 199.1h12.1M85.9 215.1h172v40h-4M45.8 259.1h8"/>
<circle cx="53.9" cy="219.1" r=".8"/>
</g>
<circle cx="101.9" cy="215.1" r=".8" fill="#0dab76"/>
<g fill="none" stroke="#0dab76" stroke-width=".3">
<path d="M85.9 211.1h8M101.9 215.1v16h-76M133.9 243.1v8M213.9 243.1h-128v8"/>
<circle cx="101.9" cy="215.1" r=".8"/>
</g>
<circle cx="133.9" cy="243.1" r=".8" fill="#0dab76"/>
<g fill="none" stroke="#0dab76" stroke-width=".3">
<path d="M173.9 243.1v8"/>
<circle cx="133.9" cy="243.1" r=".8"/>
</g>
<circle cx="173.9" cy="243.1" r=".8" fill="#0dab76"/>
<g fill="none" stroke="#0dab76" stroke-width=".3">
<path d="M93.9 211.1v32M213.9 243.1v8"/>
<circle cx="173.9" cy="243.1" r=".8"/>
</g>
<circle cx="93.9" cy="243.1" r=".8" fill="#0dab76"/>
<g fill="none" stroke="#0dab76" stroke-width=".3">
<path d="M213.9 243.1h40v8"/>
<circle cx="93.9" cy="243.1" r=".8"/>
</g>
<circle cx="213.9" cy="243.1" r=".8" fill="#0dab76"/>
<circle cx="213.9" cy="243.1" r=".8" fill="none" stroke="#0dab76" stroke-width=".3"/>
<circle cx="93.9" cy="211.1" r=".8" fill="#0dab76"/>
<g fill="none" stroke="#0dab76" stroke-width=".3">
<path d="M81.9 199.1h12v12"/>
<circle cx="93.9" cy="211.1" r=".8"/>
</g>
<circle cx="93.9" cy="199.1" r=".8" fill="#0dab76"/>
<g fill="none" stroke="#0dab76" stroke-width=".3">
<path d="M45.8 195.1h48.1v4M85.9 219.1h4v40h-4M25.9 239.1h64M85.9 255.1h8v16h44v-12h-4M133.9 255.1h8v16h35.9v-12h-3.9M173.9 255.1h8v16h35.9v-12h-3.9M213.9 255.1h8v16h36v-12h-4"/>
<circle cx="93.9" cy="199.1" r=".8"/>
</g>
<circle cx="89.9" cy="239.1" r=".8" fill="#0dab76"/>
<g fill="none" stroke="#0dab76" stroke-width=".3">
<path d="M105.9 123.1h28"/>
<circle cx="89.9" cy="239.1" r=".8"/>
</g>
<circle cx="133.9" cy="123.1" r=".8" fill="#0dab76"/>
<circle cx="133.9" cy="123.1" r=".8" fill="none" stroke="#0dab76" stroke-width=".3"/>
<circle cx="133.9" cy="123.1" r=".8" fill="#0dab76"/>
<g fill="none" stroke="#0dab76" stroke-width=".3">
<path d="M133.9 123.1v20h20"/>
<circle cx="133.9" cy="123.1" r=".8"/>
</g>
<circle cx="133.9" cy="143.1" r=".8" fill="#0dab76"/>
<g fill="none" stroke="#0dab76" stroke-width=".3">
<path d="M105.9 31.1h119.9M185.8 87.1h-8v40h-3.9"/>
<circle cx="133.9" cy="143.1" r=".8"/>
</g>
<circle cx="185.8" cy="87.1" r=".8" fill="#0dab76"/>
<g fill="none" stroke="#0dab76" stroke-width=".3">
<path d="M177.8 67.1v20"/>
<circle cx="185.8" cy="87.1" r=".8"/>
</g>
<circle cx="177.8" cy="87.1" r=".8" fill="#0dab76"/>
<g fill="none" stroke="#0dab76" stroke-width=".3">
<path d="M169.8 47.1h16v12M173.9 59.1h27.9M173.9 67.1h3.9"/>
<circle cx="177.8" cy="87.1" r=".8"/>
</g>
<circle cx="185.8" cy="59.1" r=".8" fill="#0dab76"/>
<circle cx="185.8" cy="59.1" r=".8" fill="none" stroke="#0dab76" stroke-width=".3"/>
<circle cx="197.9" cy="59.1" r=".8" fill="#0dab76"/>
<g fill="none" stroke="#0dab76" stroke-width=".3">
<path d="M169.8 39.1h16v8"/>
<circle cx="197.9" cy="59.1" r=".8"/>
</g>
<circle cx="185.8" cy="47.1" r=".8" fill="#0dab76"/>
<g fill="none" stroke="#0dab76" stroke-width=".3">
<path d="M217.8 59.1h44.1M221.9 59.1v52h56"/>
<circle cx="185.8" cy="47.1" r=".8"/>
</g>
<circle cx="221.9" cy="59.1" r=".8" fill="#0dab76"/>
<g fill="none" stroke="#0dab76" stroke-width=".3">
<path d="M221.9 111.1v32"/>
<circle cx="221.9" cy="59.1" r=".8"/>
</g>
<circle cx="221.9" cy="111.1" r=".8" fill="#0dab76"/>
<circle cx="221.9" cy="111.1" r=".8" fill="none" stroke="#0dab76" stroke-width=".3"/>
<circle cx="221.9" cy="143.1" r=".8" fill="#0dab76"/>
<g fill="none" stroke="#0dab76" stroke-width=".3">
<path d="M221.9 143.1h28v4h28"/>
<circle cx="221.9" cy="143.1" r=".8"/>
</g>
<circle cx="249.9" cy="143.1" r=".8" fill="#0dab76"/>
<g fill="none" stroke="#0dab76" stroke-width=".3">
<path d="M217.8 119.1h20.1M245.9 119.1h32"/>
<circle cx="249.9" cy="143.1" r=".8"/>
</g>
<circle cx="237.9" cy="119.1" r=".8" fill="#0dab76"/>
<g fill="none" stroke="#0dab76" stroke-width=".3">
<path d="M257.9 63.1h-20v56h8v36h32"/>
<circle cx="237.9" cy="119.1" r=".8"/>
</g>
<circle cx="245.9" cy="119.1" r=".8" fill="#0dab76"/>
<g fill="none" stroke="#0dab76" stroke-width=".3">
<path d="M173.9 119.1h27.9M185.8 119.1v24h-16"/>
<circle cx="245.9" cy="119.1" r=".8"/>
</g>
<circle cx="185.8" cy="119.1" r=".8" fill="#0dab76"/>
<g fill="none" stroke="#0dab76" stroke-width=".3">
<path d="M277.9 107.1h-12v36h12"/>
<circle cx="185.8" cy="119.1" r=".8"/>
</g>
<circle cx="265.9" cy="143.1" r=".8" fill="#0dab76"/>
<circle cx="265.9" cy="143.1" r=".8" fill="none" stroke="#0dab76" stroke-width=".3"/>
<circle cx="265.9" cy="107.1" r=".8" fill="#0dab76"/>
<g fill="none" stroke="#0dab76" stroke-width=".3">
<path d="M265.9 103.1h12M269.9 103.1v36h8"/>
<circle cx="265.9" cy="107.1" r=".8"/>
</g>
<circle cx="269.9" cy="103.1" r=".8" fill="#0dab76"/>
<g fill="none" stroke="#0dab76" stroke-width=".3">
<path d="M273.9 87.1v12h4M273.9 95.1h4M305.9 131.1h-32v4h4"/>
<circle cx="269.9" cy="103.1" r=".8"/>
</g>
<circle cx="273.9" cy="95.1" r=".8" fill="#0dab76"/>
<g fill="none" stroke="#0dab76" stroke-width=".3">
<path d="M241.9 31.1h64v56h-32"/>
<circle cx="273.9" cy="95.1" r=".8"/>
</g>
<circle cx="305.9" cy="63.1" r=".8" fill="#0dab76"/>
<g fill="none" stroke="#0dab76" stroke-width=".3">
<path d="M305.9 87.1v44"/>
<circle cx="305.9" cy="63.1" r=".8"/>
</g>
<circle cx="305.9" cy="87.1" r=".8" fill="#0dab76"/>
<g fill="none" stroke="#0dab76" stroke-width=".3">
<path d="M105.9 151.1h92M117.9 143.1v8"/>
<circle cx="305.9" cy="87.1" r=".8"/>
</g>
<circle cx="117.9" cy="151.1" r=".8" fill="#0dab76"/>
<g fill="none" stroke="#0dab76" stroke-width=".3">
<path d="M153.9 47.1h-8v16h4"/>
<circle cx="117.9" cy="151.1" r=".8"/>
</g>
<circle cx="145.9" cy="63.1" r=".8" fill="#0dab76"/>
<g fill="none" stroke="#0dab76" stroke-width=".3">
<path d="M105.9 63.1h40"/>
<circle cx="145.9" cy="63.1" r=".8"/>
</g>
<circle cx="133.9" cy="63.1" r=".8" fill="#0dab76"/>
<g fill="none" stroke="#0dab76" stroke-width=".3">
<path d="M153.9 39.1h-8v8"/>
<circle cx="133.9" cy="63.1" r=".8"/>
</g>
<circle cx="145.9" cy="47.1" r=".8" fill="#0dab76"/>
<circle cx="145.9" cy="47.1" r=".8" fill="none" stroke="#0dab76" stroke-width=".3"/>
<g font-size="9" fill="#808080">
<text x="269.9" y="263.1">Selectrix</text>
<text x="269.9" y="272.1">(LNet)</text>
<text x="269.9" y="281.1">Mini Verteiler</text>
</g>
<g font-size="5.8" fill="#c90d0c">
<text x="47.4" y="14.2">1</text>
<text x="113.8" y="14.2">2</text>
<text x="180.1" y="14.2">3</text>
<text x="246.4" y="14.2">4</text>
<text x="312.8" y="14.2">5</text>
<text x="379.1" y="14.2">6</text>
<text x="11" y="50.9">A</text>
<text x="415" y="50.9">A</text>
<text x="11" y="118.4">B</text>
<text x="415" y="118.4">B</text>
<text x="10.8" y="185.9">C</text>
<text x="414.8" y="185.9">C</text>
<text x="10.8" y="253.4">D</text>
<text x="414.8" y="253.4">D</text>
<text x="47.4" y="290.2">1</text>
<text x="113.8" y="290.2">2</text>
<text x="180.1" y="290.2">3</text>
<text x="246.4" y="290.2">4</text>
<text x="312.8" y="290.2">5</text>
<text x="379.1" y="290.2">6</text>
</g>
<g font-size="5.6" fill="#c90d0c">
<text x="351.4" y="283.3">Sheet:</text>
<text x="372.9" y="283.1">2/2</text>
</g>
<text font-size="5.1" fill="#c90d0c" x="349.8" y="275.1">13.10.2023 16:20</text>
<g font-size="4.8" fill="#808080">
<text x="277.9" y="198.5">Revision History:</text>
<text x="277.9" y="203.7">31.08.20: - Corrected the LED PCBs (Ver. 1.5 was totaly wrong)</text>
<text x="299.5" y="208.9">- swaped the Input/Output pins (3-Pin header = Input)</text>
<text x="299.5" y="214">- corrected the pin assignement of the 3535 WS2812</text>
<text x="277.9" y="219.2">18.10.20: - Corrected the output of the last connector</text>
<text x="277.9" y="224.4">31.10.22: - New size of the LED modules</text>
<text x="299.5" y="229.5">- Additional normaly colosed Solder Jumper</text>
<text x="277.9" y="234.7">05.11.22: - Moved the Selectrix part to this sheet</text>
<text x="299.5" y="239.9">- Added LNet components</text>
<text x="277.9" y="245">19.12.22: - Added SJ_SX6 &amp; SJ_LN2</text>
</g>
<text font-size="4.5" fill="#c90d0c" x="349.5" y="267.1">Arduino_fuer_LEDs_DCC_1.8.2</text>
<g font-size="3.9" fill="#808080">
<text x="215.6" y="29.9">SJ_SX3</text>
<text x="105.9" y="31.1">SX_POWER_INP</text>
<text x="25.9" y="37.9">Bestückung LNet:</text>
<text x="25.9" y="42.1">R21 = NB</text>
<text x="25.9" y="46.3">R23 = 10K</text>
<text x="47.4" y="42.1">(Nicht Bestückt)</text>
<text x="125.9" y="43.1">+5V</text>
<text x="241.9" y="42.9">MAB 5SH Conrad: 738247 - VQ</text>
<text x="25.9" y="50.5">R24 = 22K</text>
<text x="155.6" y="53.9">SJ_SX1</text>
<text x="249.9" y="49.9">GND</text>
<text x="25.9" y="54.7">R25 = 47K</text>
<text x="25.9" y="58.9">R28 = NB</text>
<text x="131.4" y="59.1" transform="rotate(-90 131.4 59.1)">8K2</text>
<text x="139" y="59.1" transform="rotate(-90 139 59.1)">R22</text>
<text x="149.1" y="58.1">IC2A</text>
<text x="205.9" y="56.7">22K</text>
<text x="221.9" y="59.1">SX_T1</text>
<text x="25.9" y="63.1">R29 = 150K</text>
<text x="105.9" y="63.1">D48_2</text>
<text x="205.9" y="64.3">R25</text>
<text x="25.9" y="67.3">R30 = 220K</text>
<text x="25.9" y="71.5">R31 = 10K</text>
<text x="143" y="71.1">LM393N</text>
<text x="177.8" y="67.1">+5V</text>
<text x="388.7" y="67.1" transform="rotate(-90 388.7 67.1)">Opt</text>
<text x="393.9" y="67.1" transform="rotate(-90 393.9 67.1)">A1</text>
<text x="25.9" y="75.6">SJ_LN1 = Verb.</text>
<text x="195.9" y="77.1" transform="rotate(-90 195.9 77.1)">NB150K</text>
<text x="25.9" y="79.8">SJ_LN2 = Verb.</text>
<text x="135.8" y="80.7">Achtung: der LM292N</text>
<text x="191" y="83.1" transform="rotate(-90 191 83.1)">R23</text>
<text x="193.1" y="83.1">GND</text>
<text x="293" y="82.9">X3</text>
<text x="388.7" y="79.1" transform="rotate(-90 388.7 79.1)">Opt</text>
<text x="393.9" y="79.1" transform="rotate(-90 393.9 79.1)">A2</text>
<text x="25.9" y="84">SJ_SX1 = Offen</text>
<text x="25.9" y="88.2">SJ_SX2 = Offen</text>
<text x="135.8" y="84.9">kann NICHT benutzt</text>
<text x="135.8" y="89.1">werden!</text>
<text x="183.5" y="85.1" transform="rotate(-90 183.5 85.1)">33K 10K</text>
<text x="25.9" y="92.4">SJ_SX3 = Offen</text>
<text x="277.9" y="91.1">X5</text>
<text x="388.7" y="91.1" transform="rotate(-90 388.7 91.1)">Opt</text>
<text x="393.9" y="91.1" transform="rotate(-90 393.9 91.1)">A3</text>
<text x="25.9" y="96.6">SJ_SX4 = Verb.</text>
<text x="25.9" y="100.8">SJ_SX5 = Offen</text>
<text x="191" y="99.1" transform="rotate(-90 191 99.1)">R24</text>
<text x="25.9" y="105">SJ_SX6 = Offen</text>
<text x="125.9" y="103.1">+5V</text>
<text x="153.9" y="107.1">+5V</text>
<text x="183.5" y="103.1" transform="rotate(-90 183.5 103.1)">33K 22K</text>
<text x="229.6" y="103.9">SJ_SX4</text>
<text x="229.6" y="107.9">SJ_SX5</text>
<text x="388.7" y="103.1" transform="rotate(-90 388.7 103.1)">Opt</text>
<text x="393.9" y="103.1" transform="rotate(-90 393.9 103.1)">A4</text>
<text x="25.9" y="113.4">Bestückung Selectrix:</text>
<text x="181.1" y="111.1">GND</text>
<text x="25.9" y="117.6">(Abweichungen zum Schaltplan)</text>
<text x="131.4" y="119.1" transform="rotate(-90 131.4 119.1)">8K2</text>
<text x="139" y="119.1" transform="rotate(-90 139 119.1)">R21</text>
<text x="149.1" y="118.1">IC2B</text>
<text x="205.9" y="116.7">22K</text>
<text x="221.9" y="119.1">SX_T0</text>
<text x="388.7" y="115.1" transform="rotate(-90 388.7 115.1)">Opt</text>
<text x="393.9" y="115.1" transform="rotate(-90 393.9 115.1)">A5</text>
<text x="25.9" y="121.8">R29 = NB</text>
<text x="25.9" y="125.9">R30 = NB</text>
<text x="105.9" y="123.1">D2_2</text>
<text x="205.9" y="124.3">R28</text>
<text x="25.9" y="130.1">R31 = NB</text>
<text x="135.6" y="129.9">SJ_SX6</text>
<text x="299.8" y="127.1" transform="rotate(-90 299.8 127.1)">Reichelt MEBP 8-8S</text>
<text x="388.7" y="127.1" transform="rotate(-90 388.7 127.1)">Opt</text>
<text x="393.9" y="127.1" transform="rotate(-90 393.9 127.1)">A6</text>
<text x="25.9" y="134.3">J2</text>
<text x="33.3" y="134.3">= NB</text>
<text x="143" y="135.1">LM393N</text>
<text x="25.9" y="138.5">Q1 = NB</text>
<text x="118.6" y="139.5">SJ_LN2</text>
<text x="250.2" y="139.9">SJ_LN1</text>
<text x="388.7" y="139.1" transform="rotate(-90 388.7 139.1)">Opt</text>
<text x="393.9" y="139.1" transform="rotate(-90 393.9 139.1)">A7</text>
<text x="155.6" y="149.9">SJ_SX2</text>
<text x="105.9" y="151.1">D37_2</text>
<text x="388.7" y="151.1" transform="rotate(-90 388.7 151.1)">Opt</text>
<text x="393.9" y="151.1" transform="rotate(-90 393.9 151.1)">A8</text>
<text x="196.3" y="156.3">NB 10K</text>
<text x="23.6" y="196.5">X7G$2</text>
<text x="65.9" y="197.9">J3</text>
<text x="99.5" y="197.7">Close if Pin 6 is used for 5V</text>
<text x="99.5" y="201.9">Leave open if it's used for 12V</text>
<text x="23.6" y="204.5">X7G$1</text>
<text x="99.9" y="208.9">Only equip when the mini</text>
<text x="23.6" y="212.5">X7G$3</text>
<text x="99.9" y="213.1">distributor is cut off.</text>
<text x="27.9" y="220.1">AK500/2+M</text>
<text x="69.3" y="225.9">INP</text>
<text x="25.9" y="229.9">MV_OUT</text>
<text x="173.9" y="230.9">4-pol or 6-pol connector</text>
<text x="26.7" y="237.9">MV_IN</text>
<text x="173.9" y="235.1">could be used</text>
<text x="74.6" y="245.9">O1</text>
<text x="105.9" y="243.1">POWER2</text>
<text x="122.6" y="245.9">O2</text>
<text x="162.6" y="245.9">O3</text>
<text x="202.6" y="245.9">O4</text>
<text x="242.6" y="245.9">O5</text>
<text x="23.6" y="260.5">X9G$2</text>
<text x="23.6" y="268.5">X9G$1</text>
<text x="61.8" y="267.1">+5V</text>
<text x="61.8" y="275.1">GND</text>
<text x="23.6" y="276.5">X9G$3</text>
<text x="27.9" y="284.1">AK500/2+M</text>
</g>
<g font-size="3.9" fill="#8252c2">
<text x="159" y="36.4">R30</text>
<text x="152.2" y="43.9">220K NB</text>
<text x="205.9" y="53.1">47K</text>
<text x="203" y="71.1" transform="rotate(-90 203 71.1)">R29</text>
<text x="127.5" y="119.1" transform="rotate(-90 127.5 119.1)">NB</text>
<text x="206.2" y="128.3">NB</text>
<text x="277.9" y="131.1">J2</text>
<text x="202.6" y="148.8">R31</text>
<text x="225.8" y="151.1">Q1</text>
<text x="225.8" y="155.1">BC547</text>
<text x="277.9" y="159.9">LNet</text>
</g>
<g font-size="3.9" fill="#c90d0c">
<text x="282.9" y="56.7">2</text>
<text x="274.4" y="64.7">1</text>
<text x="277.9" y="60.7">4</text>
<text x="283.8" y="60.5">5</text>
<text x="286.9" y="64.7">3</text>
<text x="327.8" y="93.6">LN</text>
<text x="337.2" y="93.6">SX</text>
<text x="317.9" y="102">NC</text>
<text x="329.1" y="102">1</text>
<text x="338.8" y="97.8">1PWR</text>
<text x="338.9" y="102">2 PWR</text>
<text x="317.9" y="106.2">GND 2 =</text>
<text x="338.8" y="106.2">3 GND</text>
<text x="317.9" y="110.4">LN</text>
<text x="328.4" y="110.4">3 !</text>
<text x="338.3" y="110.4">4 GND</text>
<text x="317.9" y="114.6">LN</text>
<text x="317.9" y="118.7">GND 5</text>
<text x="328.4" y="114.6">4</text>
<text x="333.9" y="114.6">=</text>
<text x="334.3" y="118.7">= 6 GND</text>
<text x="339.5" y="114.6">5 OP_A</text>
<text x="317.9" y="122.9">NC</text>
<text x="329.1" y="122.9">6</text>
<text x="338.9" y="122.9">7 OP_B</text>
<text x="338.8" y="127.1">8 GND</text>
</g>
<text font-size="3.6" x="9.1" y="296.2">13.10.2023 16:21 f=1.58 U:\20_Eagle\10_MobaLedLib\100_Hauptplatine\V1.8.2-20221219\Arduino_fuer_LEDs_DCC_1.8.2.sch (Sheet: 2/2)</text>
<text font-size="3.4" fill="#c90d0c" x="292" y="52.5">PE</text>
<g font-size="3.4" fill="#808080">
<text x="170.4" y="58.5">3</text>
<text x="151.4" y="62.6">1</text>
<text x="401.5" y="62.6">1</text>
<text x="170.4" y="66.5">2</text>
<text x="401.5" y="66.5">2</text>
<text x="401.5" y="74.6">1</text>
<text x="401.5" y="78.6">2</text>
<text x="401.5" y="86.6">1</text>
<text x="279.4" y="94.6">1</text>
<text x="401.5" y="90.6">2</text>
<text x="279.4" y="98.6">2</text>
<text x="401.5" y="98.6">1</text>
<text x="279.4" y="102.6">3</text>
<text x="279.4" y="106.6">4</text>
<text x="401.5" y="102.6">2</text>
<text x="279.4" y="110.6">5</text>
<text x="401.5" y="110.6">1</text>
<text x="161.3" y="115.4" transform="rotate(-90 161.3 115.4)">8</text>
<text x="170.4" y="118.6">5</text>
<text x="279.4" y="114.6">6</text>
<text x="279.4" y="118.6">7</text>
<text x="401.5" y="114.6">2</text>
<text x="151.4" y="122.6">7</text>
<text x="279.4" y="122.6">8</text>
<text x="401.5" y="122.6">1</text>
<text x="170.4" y="126.6">6</text>
<text x="401.5" y="126.6">2</text>
<text x="161.3" y="132.7" transform="rotate(-90 161.3 132.7)">4</text>
<text x="274.7" y="134.7">nu</text>
<text x="285.5" y="136.3">1 nu = Not used by LNet</text>
<text x="401.5" y="134.6">1</text>
<text x="285.5" y="140.3">2</text>
<text x="401.5" y="138.6">2</text>
<text x="285.5" y="144.3">3</text>
<text x="285.5" y="148.3">4</text>
<text x="317.5" y="144.3">Die Befestigungslöcher für J2</text>
<text x="317.5" y="147.9">müssen nachgearbeitet werden</text>
<text x="401.5" y="146.6">1</text>
<text x="274.7" y="154.7">nu</text>
<text x="285.5" y="152.3">5</text>
<text x="317.5" y="151.5">weil sie mit den Pads von X3</text>
<text x="317.5" y="155.1">überlappen.</text>
<text x="401.5" y="150.6">2</text>
<text x="285.5" y="156.3">6</text>
<text x="109.1" y="163.1">Pinbelegung:</text>
<text x="109.1" y="166.7">https://www.digit-electronic.de/</text>
<text x="229.9" y="165.5">Der Selextrix Bus kann mit und ohne Komperator verwendet werden.</text>
<text x="109.1" y="170.3">Info/RJ45 Patchkabel</text>
<text x="229.9" y="169.1">Bei größeren Anlagen wird der Komperator empfolen.</text>
<text x="229.9" y="172.7">SJ_SX1 &amp; 2 verbinden wenn IC2 nicht bestückt wird. R21 - R24 entfällt dan ebenfalls.</text>
<text x="109.1" y="177.5">SJ_SX4 wird verbunden wenn ein Pfostenstecker</text>
<text x="229.9" y="179.9">SJ_SX3 verbinden wenn die Platine aus dem SX Bus versorgt werden soll.</text>
<text x="109.1" y="181.1">anstelle des RJ45 verwendet wird.</text>
<text x="109.1" y="184.7">Außerdem muß er bei LNet verbunden werden.</text>
<text x="229.9" y="183.5">Das geht aber nur bei wenigen LEDs.</text>
<text x="64.3" y="214.5">3</text>
<text x="64.3" y="210.6">5</text>
<text x="81.5" y="214.5">4</text>
<text x="81.5" y="210.6">6</text>
<text x="64.3" y="218.6">1</text>
<text x="81.5" y="218.6">2</text>
<text x="64.3" y="250.6">5</text>
<text x="81.5" y="250.6">6</text>
<text x="112.3" y="250.6">5</text>
<text x="129.6" y="250.6">6</text>
<text x="152.3" y="250.6">5</text>
<text x="169.6" y="250.6">6</text>
<text x="192.3" y="250.6">5</text>
<text x="209.6" y="250.6">6</text>
<text x="232.3" y="250.6">5</text>
<text x="249.6" y="250.6">6</text>
<text x="64.3" y="254.6">3</text>
<text x="81.5" y="254.6">4</text>
<text x="112.3" y="254.6">3</text>
<text x="129.6" y="254.6">4</text>
<text x="152.3" y="254.6">3</text>
<text x="169.6" y="254.6">4</text>
<text x="192.3" y="254.6">3</text>
<text x="209.6" y="254.6">4</text>
<text x="232.3" y="254.6">3</text>
<text x="249.6" y="254.6">4</text>
<text x="64.3" y="258.6">1</text>
<text x="81.5" y="258.6">2</text>
<text x="112.3" y="258.6">1</text>
<text x="129.6" y="258.6">2</text>
<text x="152.3" y="258.6">1</text>
<text x="169.6" y="258.6">2</text>
<text x="192.3" y="258.6">1</text>
<text x="209.6" y="258.6">2</text>
<text x="232.3" y="258.6">1</text>
<text x="249.6" y="258.6">2</text>
</g>
</svg>
